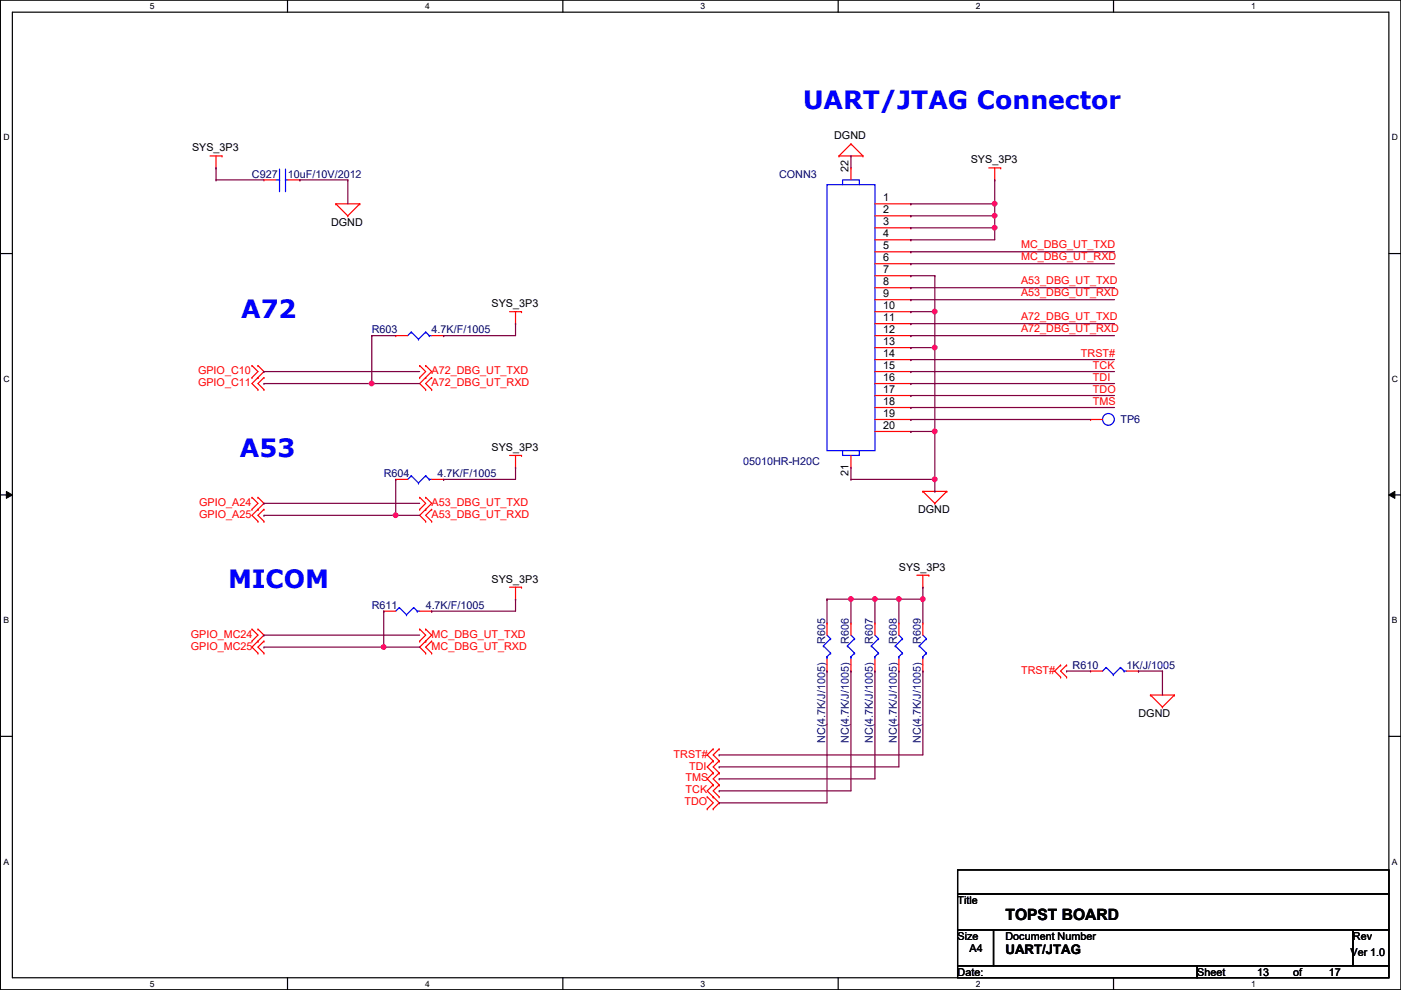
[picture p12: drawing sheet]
<svg xmlns="http://www.w3.org/2000/svg" width="297mm" height="210mm" viewBox="0 0 297 210" stroke-linecap="round" stroke-linejoin="round" font-family="sans-serif">
<path d="M.1 0h296.9v209.8h-296.9zM2.6 2.6h291.9v204.7h-291.9z" fill="none" stroke="#000" stroke-width=".25"/>
<g fill="#fff">
<path d="M31.8 .3h1v2h-1z"/>
<path d="M31.8 207.6h1v1.9h-1z"/>
</g>
<path d="M61 0v2.6M61 207.3v2.5" fill="none" stroke="#000" stroke-width=".25"/>
<g fill="#fff">
<path d="M90.1 .3h1v2h-1z"/>
<path d="M90.1 207.6h1v1.9h-1z"/>
</g>
<path d="M119.3 0v2.6M119.3 207.3v2.5" fill="none" stroke="#000" stroke-width=".25"/>
<g fill="#fff">
<path d="M148.5 .3h1v2h-1z"/>
<path d="M148.5 207.6h1v1.9h-1z"/>
</g>
<path d="M177.7 0v2.6M177.7 207.3v2.5" fill="none" stroke="#000" stroke-width=".25"/>
<g fill="#fff">
<path d="M206.9 .3h1v2h-1z"/>
<path d="M206.9 207.6h1v1.9h-1z"/>
</g>
<path d="M236.1 0v2.6M236.1 207.3v2.5" fill="none" stroke="#000" stroke-width=".25"/>
<g fill="#fff">
<path d="M265.3 .3h.9v2h-.9z"/>
<path d="M265.3 207.6h.9v1.9h-.9z"/>
<path d="M.7 28.2h1.3v1.9h-1.3z"/>
<path d="M295.1 28.2h1.3v1.9h-1.3z"/>
<path d="M.7 79.3h1.3v2h-1.3z"/>
<path d="M295.1 79.3h1.3v2h-1.3z"/>
</g>
<path d="M.1 53.8h2.5M294.5 53.8h2.5" fill="none" stroke="#000" stroke-width=".25"/>
<g fill="#fff">
<path d="M.7 130.5h1.2v2h-1.2z"/>
<path d="M295.1 130.5h1.2v2h-1.2z"/>
</g>
<path d="M.1 104.9h2.5M294.5 104.9h2.5" fill="none" stroke="#000" stroke-width=".25"/>
<path d="M1.4 104.2l1.2 .7-1.2 .8zM294.5 104.9l1.2-.7v1.5z" fill="#000"/>
<path d="M1.4 104.2l1.2 .7-1.2 .8zM294.5 104.9l1.2-.7v1.5z" fill="none" stroke="#000" stroke-width=".21"/>
<g fill="#fff">
<path d="M.7 181.7h1.2v2h-1.2z"/>
<path d="M295.1 181.7h1.2v2h-1.2z"/>
</g>
<path d="M.1 156.1h2.5M294.5 156.1h2.5M203 184.4h91.5v5.1h-91.5zM203 189.5h91.5v7.6h-91.5zM203 197.1h7.6v7.7h-7.6zM210.6 197.1h76.2v7.7h-76.2zM286.8 197.1h7.7v7.7h-7.7zM203 204.8h50.8v2.5h-50.8zM253.8 204.8h40.7v2.5h-40.7z" fill="none" stroke="#000" stroke-width=".25"/>
<g fill="none" stroke="#f00" stroke-width=".25">
<path d="M44.5 33.1h2.6M45.8 35.6h.1M45.8 33.1v2.5M47.1 33.1h.1M56 38.1h.1M56 38.1h2.5M61 38.1h2.6M63.6 38.1h.1M177.9 33.1h.1M177.9 33.1h5.1M180.4 30.5h.1M180.4 35.6h.1"/>
<path d="M180.4 30.5l-2.5 2.6M180.4 30.5l2.6 2.6M180.4 35.6v2.5M183 33.1h.1M209.6 35.6h2.6M210.9 38.1h.1M210.9 35.6v2.5M212.2 35.6h.1M71.2 43.2h.1M71.2 43.2h5.1M71.2 43.2l2.5 2.6M73.7 45.8h.1"/>
<path d="M76.3 43.2h.1M76.3 43.2l-2.6 2.6M185.5 43.2h7.6M185.5 45.8h7.6M185.5 50.8h7.6M185.5 55.9h7.6M185.5 48.3h7.6M185.5 53.4h7.6M185.5 58.5h7.6M193.1 45.8h.1M193.1 50.8h.1M193.1 55.9h.1"/>
<path d="M193.1 43.2h.1M193.1 48.3h.1M193.1 53.4h.1M193.1 58.5h.1M53.4 77.5h.1M53.4 77.5l1.3 1.3-1.3 1.3M54.7 77.5h.1M54.7 77.5l1.3 1.3-2.6 2.5 1.3 1.3M83.9 71.2h.1M83.9 71.2h2.5M89 77.5h.1M89 77.5l1.3 1.3-1.3 1.3"/>
<path d="M90.3 77.5h.1M90.3 77.5l1.2 1.3-2.5 2.5 1.3 1.3M91.5 71.2h2.6M94.1 71.2h.1M108 66.1h2.6M109.3 68.6h.1M109.3 66.1v2.5M110.6 66.1h.1M185.5 66.1h7.6M185.5 61h7.6M185.5 71.2h7.6M185.5 76.2h7.6"/>
<path d="M185.5 63.5h7.6M185.5 68.6h7.6M185.5 73.7h7.6M185.5 78.8h7.6M193.1 61h.1M193.1 66.1h.1M193.1 71.2h.1M193.1 76.2h.1M193.1 63.5h.1M193.1 68.6h.1M193.1 73.7h.1M193.1 78.8h.1"/>
<path d="M53.4 80.1h.1M54.7 80.1h.1M54.7 82.6h.1M56 80.1h.1M56 82.6h.1M56 80.1l-1.3 1.2 1.3 1.3M89 80.1h.1M90.3 80.1h.1M90.3 82.6h.1M91.5 82.6h.1M91.5 80.1h.1M91.5 80.1l-1.2 1.2 1.2 1.3"/>
<path d="M108 96.6h2.6M109.3 99.1h.1M109.3 96.6v2.5M110.6 96.6h.1M180.4 99.1h.1M180.4 96.6v2.5M185.5 81.3h7.6M185.5 83.9h7.6M185.5 86.4h7.6M185.5 88.9h7.6M185.5 91.5h7.6M193.1 81.3h.1"/>
<path d="M193.1 83.9h.1M193.1 86.4h.1M193.1 88.9h.1M193.1 91.5h.1M231.2 88.9h.1M231.2 88.9h2.6M53.4 105.5h.1M53.4 108h.1M53.4 105.5l1.3 1.2-1.3 1.3M54.7 108h.1M54.7 110.5h.1M54.7 105.5h.1"/>
<path d="M54.7 105.5l1.3 1.2-2.6 2.6 1.3 1.2M56 108h.1M56 110.5h.1M56 108l-1.3 1.3 1.3 1.2M83.9 101.6h.1M83.9 101.6h2.5M89 108h.1M89 105.5h.1M89 105.5l1.3 1.2-1.3 1.3M90.3 108h.1M90.3 105.5h.1M90.3 110.5h.1"/>
<path d="M90.3 105.5l1.2 1.2-2.5 2.6 1.3 1.2M91.5 110.5h.1M91.5 108h.1M91.5 108l-1.2 1.3 1.2 1.2M91.5 101.6h2.6M94.1 101.6h.1M195.7 104.2h.1M195.7 104.2h5M195.7 104.2l2.5 2.5M198.2 106.7h.1M200.7 104.2h.1M200.7 104.2l-2.5 2.5"/>
<path d="M53.4 133.4h.1M53.4 135.9h.1M53.4 133.4l1.3 1.3-1.3 1.2M54.7 135.9h.1M54.7 138.5h.1M54.7 133.4h.1M54.7 133.4l1.3 1.3-2.6 2.5 1.3 1.3M56 135.9h.1M56 138.5h.1M56 135.9l-1.3 1.3 1.3 1.3M81.4 129.6h.1M81.4 129.6h2.5"/>
<path d="M89 135.9h.1M89 133.4h.1M89 133.4l1.3 1.3-1.3 1.2M89 129.6h2.5M90.3 135.9h.1M90.3 133.4h.1M90.3 138.5h.1M90.3 133.4l1.2 1.3-2.5 2.5 1.3 1.3M91.5 138.5h.1M91.5 135.9h.1M91.5 129.6h.1M91.5 135.9l-1.2 1.3 1.2 1.3"/>
<path d="M108 124.5h2.6M109.3 127h.1M109.3 124.5v2.5M110.6 124.5h.1M175.3 132.1h.1M175.3 132.1v2.6M175.3 139.7v2.6M180.4 132.1h.1M180.4 132.1v2.6M180.4 139.7v2.6M185.5 132.1h.1M185.5 132.1v2.6"/>
<path d="M185.5 139.7v2.6M190.6 132.1h.1M190.6 132.1v2.6M190.6 139.7v2.6M194.4 122h2.5M195.7 124.5h.1M195.7 132.1h.1M195.7 122v2.5M195.7 132.1v2.6M195.7 139.7v2.6M196.9 122h.1M151.2 158.8h.1"/>
<path d="M151.2 158.8l-1.3 1.3 1.3 1.2M152.5 158.8h.1M152.5 158.8l-1.3 1.3 1.3 1.2M175.3 142.3h.1M180.4 142.3h.1M185.5 142.3h.1M190.6 142.3h.1M195.7 142.3h.1M224.9 143.6h.1M224.9 141h.1M224.9 141l-1.3 1.3 1.3 1.3M226.1 143.6h.1"/>
<path d="M226.1 141h.1M226.1 141l-1.2 1.3 1.2 1.3M231.2 142.3h.1M231.2 142.3h2.6M238.8 142.3h2.6M241.4 142.3h.1M243.9 147.4h.1M243.9 147.4h5.1M243.9 147.4l2.6 2.5M246.5 149.9h.1M249 147.4h.1M249 147.4l-2.5 2.5"/>
<path d="M149.9 171.5h.1M149.9 169h.1M149.9 169l1.3 1.2-1.3 1.3M151.2 161.3h.1M151.2 163.9h.1M151.2 166.4h.1M151.2 169h.1M151.2 171.5h.1M151.2 161.3l-1.3 1.3 1.3 1.3M151.2 163.9l-1.3 1.2 1.3 1.3M151.2 166.4l-1.3 1.3 2.6 2.5-1.3 1.3M152.5 161.3h.1"/>
<path d="M152.5 163.9h.1M152.5 166.4h.1M152.5 169h.1M152.5 161.3l-1.3 1.3 1.3 1.3M152.5 163.9l-1.3 1.2 1.3 1.3M152.5 166.4l-1.3 1.3 1.3 1.3"/>
</g>
<g fill="none" stroke="#00f" stroke-width=".25">
<path d="M58.5 38.1h.8M59.3 38.1h.1M59.3 35.9v4.5M60.5 38.1h.1M60.5 38.1h.5M60.5 35.9v4.5M175.3 39.2h10.2v56.3h-10.2zM178.6 39.2v-1.1h3.6v1.1M59.3 40.4h.1M60.5 40.4h.1M87.2 70.4h.1M87.2 70.4l-.8 .8"/>
<path d="M87.2 70.4l1.5 1.5M88.7 71.9h.1M90.3 70.4h.1M90.3 70.4l-1.6 1.5M90.3 70.4l.7 .8M91 71.2h.1M91 71.2h.5M91.5 71.2h.1M178.6 95.5v1.1h3.6v-1.1M87.2 100.9h.1M87.2 100.9l-.8 .7M87.2 100.9l1.5 1.5"/>
<path d="M88.7 102.4h.1M90.3 100.9h.1M90.3 100.9l-1.6 1.5M90.3 100.9l.7 .7M91 101.6h.1M91 101.6h.5M91.5 101.6h.1M84.7 128.8h.1M84.7 128.8l-.8 .8M84.7 128.8l1.5 1.5M86.2 130.3h.1M87.7 128.8h.1"/>
<path d="M87.7 128.8l-1.5 1.5M87.7 128.8l.8 .8M88.5 129.6h.1M88.5 129.6h.5M89 129.6h.1M174.6 136.9h.1M174.6 136.9l1.5 1.6M175.3 139.7h.1M175.3 139.2h.1M175.3 134.7l.8 .7M175.3 139.2v.5M176.1 135.4h.1"/>
<path d="M176.1 138.5h.1M176.1 135.4l-1.5 1.5M176.1 138.5l-.8 .7M179.7 136.9h.1M179.7 136.9l1.5 1.6M180.4 139.7h.1M180.4 139.2h.1M180.4 134.7l.8 .7M180.4 139.2v.5M181.2 135.4h.1M181.2 138.5h.1M181.2 135.4l-1.5 1.5"/>
<path d="M181.2 138.5l-.8 .7M184.7 136.9h.1M184.7 136.9l1.6 1.6M185.5 139.7h.1M185.5 139.2h.1M185.5 134.7l.8 .7M185.5 139.2v.5M186.3 135.4h.1M186.3 138.5h.1M186.3 135.4l-1.6 1.5M186.3 138.5l-.8 .7M189.8 136.9h.1"/>
<path d="M189.8 136.9l1.5 1.6M190.6 139.7h.1M190.6 139.2h.1M190.6 134.7l.7 .7M190.6 139.2v.5M191.3 135.4h.1M191.3 138.5h.1M191.3 135.4l-1.5 1.5M191.3 138.5l-.7 .7M194.9 136.9h.1M194.9 136.9l1.5 1.6M195.7 139.7h.1"/>
<path d="M195.7 139.2h.1M195.7 134.7l.7 .7M195.7 139.2v.5M196.4 135.4h.1M196.4 138.5h.1M196.4 135.4l-1.5 1.5M196.4 138.5l-.7 .7M234.5 141.5h.1M234.5 141.5l-.7 .8M234.5 141.5l1.5 1.5M236 143h.1M237.6 141.5h.1"/>
<path d="M237.6 141.5l-1.6 1.5M237.6 141.5l.7 .8M238.3 142.3h.1M238.3 142.3h.5M238.8 142.3h.1"/>
<circle cx="235" cy="88.9" r="1.25"/>
</g>
<path d="M56 78.8h.1M56 78.8h33M56 81.3h.1M56 81.3h22.8" fill="none" stroke="#800040" stroke-width=".25"/>
<circle cx="78.8" cy="81.3" r=".49" fill="#f0f"/>
<circle cx="78.8" cy="81.3" r=".49" fill="none" stroke="#f0f" stroke-width=".25"/>
<path d="M56 109.3h.1M56 106.7h.1M56 109.3h27.9M56 106.7h33M56 134.7h.1M56 137.2h.1M56 134.7h33M56 137.2h25.4" fill="none" stroke="#800040" stroke-width=".25"/>
<circle cx="81.3" cy="137.2" r=".49" fill="#f0f"/>
<circle cx="81.3" cy="137.2" r=".49" fill="none" stroke="#f0f" stroke-width=".25"/>
<path d="M78.8 71.2h.1M78.8 71.2h5.1M78.8 71.2v10.1M78.8 81.3h.1M78.8 81.3h10.2M83.9 101.6h.1M83.9 101.6v7.7" fill="none" stroke="#800040" stroke-width=".25"/>
<circle cx="83.9" cy="109.2" r=".49" fill="#f0f"/>
<circle cx="83.9" cy="109.2" r=".49" fill="none" stroke="#f0f" stroke-width=".25"/>
<g fill="none" stroke="#800040" stroke-width=".25">
<path d="M45.8 35.6h.1M45.8 38.1h.1M45.8 35.6v2.5M45.8 38.1h10.2M63.6 38.1h.1M63.6 38.1h10.1M73.7 38.1h.1M73.7 38.1v5.1M83.9 109.3h.1M83.9 109.3h5.1M81.4 129.6h.1M81.4 137.2h.1"/>
<path d="M81.4 129.6v7.6M81.4 137.2h7.6M175.3 127h.1M175.3 127v5.1M175.3 127h5.1M180.4 127h.1M180.4 127v5.1M195.7 124.5h.1M195.7 124.5v2.5M190.6 142.3h.1M190.6 142.3v20.3M195.7 142.3h.1"/>
<path d="M195.7 142.3v17.8M226.1 142.3h.1M226.1 142.3h5.1M241.4 142.3h.1M241.4 142.3h5.1M246.5 142.3h.1M246.5 142.3v5.1"/>
</g>
<circle cx="180.4" cy="127" r=".49" fill="#f0f"/>
<circle cx="180.4" cy="127" r=".49" fill="none" stroke="#f0f" stroke-width=".25"/>
<path d="M180.4 127h.1M180.4 127h10.2M185.5 127h.1M185.5 127v5.1" fill="none" stroke="#800040" stroke-width=".25"/>
<circle cx="190.6" cy="127" r=".49" fill="#f0f"/>
<circle cx="190.6" cy="127" r=".49" fill="none" stroke="#f0f" stroke-width=".25"/>
<circle cx="185.5" cy="127" r=".49" fill="#f0f"/>
<circle cx="185.5" cy="127" r=".49" fill="none" stroke="#f0f" stroke-width=".25"/>
<path d="M190.6 127h.1M190.6 127h5.1" fill="none" stroke="#800040" stroke-width=".25"/>
<circle cx="195.6" cy="127" r=".49" fill="#f0f"/>
<circle cx="195.6" cy="127" r=".49" fill="none" stroke="#f0f" stroke-width=".25"/>
<g fill="none" stroke="#800040" stroke-width=".25">
<path d="M210.9 38.1h.1M210.9 38.1v5.1h-17.8M193.1 43.2h.1M94.1 71.2h.1M109.3 68.6h.1M109.3 68.6v2.6h-15.2M109.3 99.1h.1M109.3 99.1v2.5h-15.2M94.1 101.6h.1M91.5 129.6h.1M109.3 127h.1M109.3 127v2.6h-17.8"/>
<path d="M190.6 127h.1M190.6 127v5.1M195.7 127h.1M195.7 127v5.1M175.3 142.3h.1M175.3 142.3v27.9h-22.8M180.4 142.3h.1M180.4 142.3v25.4h-27.9M185.5 142.3h.1M185.5 142.3v22.8h-33M152.5 160.1h.1M152.5 165.1h.1"/>
<path d="M152.5 162.6h.1M152.5 167.7h.1M152.5 170.2h.1M152.5 160.1h43.2M152.5 162.6h38.1"/>
</g>
<circle cx="210.9" cy="43.2" r=".49" fill="#f0f"/>
<circle cx="210.9" cy="43.2" r=".49" fill="none" stroke="#f0f" stroke-width=".25"/>
<path d="M193.1 45.8h.1M193.1 48.3h.1M193.1 45.8h17.8M210.9 43.2h.1M210.9 45.8h.1M210.9 43.2v5.1h-17.8" fill="none" stroke="#800040" stroke-width=".25"/>
<circle cx="210.9" cy="48.3" r=".49" fill="#f0f"/>
<circle cx="210.9" cy="48.3" r=".49" fill="none" stroke="#f0f" stroke-width=".25"/>
<circle cx="210.9" cy="45.7" r=".49" fill="#f0f"/>
<circle cx="210.9" cy="45.7" r=".49" fill="none" stroke="#f0f" stroke-width=".25"/>
<path d="M193.1 50.8h.1M193.1 53.4h.1M193.1 55.9h.1M193.1 58.5h.1M193.1 53.4h43.2M193.1 55.9h43.2M193.1 58.5h5.1M198.2 58.5h.1M198.2 58.5v7.6M210.9 48.3h.1M210.9 48.3v2.5h-17.8" fill="none" stroke="#800040" stroke-width=".25"/>
<circle cx="198.2" cy="66.1" r=".49" fill="#f0f"/>
<circle cx="198.2" cy="66.1" r=".49" fill="none" stroke="#f0f" stroke-width=".25"/>
<g fill="none" stroke="#800040" stroke-width=".25">
<path d="M193.1 61h.1M193.1 63.5h.1M193.1 66.1h.1M193.1 68.6h.1M193.1 71.2h.1M193.1 73.7h.1M193.1 61h43.2M193.1 63.5h43.2M193.1 66.1h5.1M193.1 68.6h43.2M193.1 71.2h43.2M193.1 73.7h5.1"/>
<path d="M198.2 66.1h.1M198.2 73.7h.1M198.2 66.1v25.4"/>
</g>
<circle cx="198.2" cy="91.5" r=".49" fill="#f0f"/>
<circle cx="198.2" cy="91.5" r=".49" fill="none" stroke="#f0f" stroke-width=".25"/>
<circle cx="198.2" cy="73.7" r=".49" fill="#f0f"/>
<circle cx="198.2" cy="73.7" r=".49" fill="none" stroke="#f0f" stroke-width=".25"/>
<g fill="none" stroke="#800040" stroke-width=".25">
<path d="M193.1 76.2h.1M193.1 78.8h.1M193.1 76.2h43.2M193.1 78.8h43.2M180.4 99.1v2.5M193.1 81.3h.1M193.1 83.9h.1M193.1 86.4h.1M193.1 88.9h.1M193.1 91.5h.1M193.1 81.3h43.2M193.1 83.9h43.2"/>
<path d="M193.1 86.4h43.2M193.1 88.9h38.1M193.1 91.5h5.1v10.1M180.4 101.6h.1M180.4 101.6h17.8M198.2 101.6h.1"/>
</g>
<circle cx="198.2" cy="101.6" r=".49" fill="#f0f"/>
<circle cx="198.2" cy="101.6" r=".49" fill="none" stroke="#f0f" stroke-width=".25"/>
<path d="M180.4 33.1h.1M180.4 33.1v2.5M198.2 104.2h.1M198.2 101.6v2.6" fill="none" stroke="#800040" stroke-width=".25"/>
<circle cx="78.8" cy="81.3" r=".49" fill="#f0f"/>
<circle cx="78.8" cy="81.3" r=".49" fill="none" stroke="#f0f" stroke-width=".25"/>
<circle cx="81.3" cy="137.2" r=".49" fill="#f0f"/>
<circle cx="81.3" cy="137.2" r=".49" fill="none" stroke="#f0f" stroke-width=".25"/>
<circle cx="83.9" cy="109.2" r=".49" fill="#f0f"/>
<circle cx="83.9" cy="109.2" r=".49" fill="none" stroke="#f0f" stroke-width=".25"/>
<circle cx="180.4" cy="127" r=".49" fill="#f0f"/>
<circle cx="180.4" cy="127" r=".49" fill="none" stroke="#f0f" stroke-width=".25"/>
<circle cx="190.6" cy="127" r=".49" fill="#f0f"/>
<circle cx="190.6" cy="127" r=".49" fill="none" stroke="#f0f" stroke-width=".25"/>
<circle cx="185.5" cy="127" r=".49" fill="#f0f"/>
<circle cx="185.5" cy="127" r=".49" fill="none" stroke="#f0f" stroke-width=".25"/>
<circle cx="195.6" cy="127" r=".49" fill="#f0f"/>
<circle cx="195.6" cy="127" r=".49" fill="none" stroke="#f0f" stroke-width=".25"/>
<circle cx="210.9" cy="43.2" r=".49" fill="#f0f"/>
<circle cx="210.9" cy="43.2" r=".49" fill="none" stroke="#f0f" stroke-width=".25"/>
<circle cx="210.9" cy="48.3" r=".49" fill="#f0f"/>
<circle cx="210.9" cy="48.3" r=".49" fill="none" stroke="#f0f" stroke-width=".25"/>
<circle cx="210.9" cy="45.7" r=".49" fill="#f0f"/>
<circle cx="210.9" cy="45.7" r=".49" fill="none" stroke="#f0f" stroke-width=".25"/>
<circle cx="198.2" cy="66.1" r=".49" fill="#f0f"/>
<circle cx="198.2" cy="66.1" r=".49" fill="none" stroke="#f0f" stroke-width=".25"/>
<circle cx="198.2" cy="91.5" r=".49" fill="#f0f"/>
<circle cx="198.2" cy="91.5" r=".49" fill="none" stroke="#f0f" stroke-width=".25"/>
<circle cx="198.2" cy="73.7" r=".49" fill="#f0f"/>
<circle cx="198.2" cy="73.7" r=".49" fill="none" stroke="#f0f" stroke-width=".25"/>
<circle cx="198.2" cy="101.6" r=".49" fill="#f0f"/>
<circle cx="198.2" cy="101.6" r=".49" fill="none" stroke="#f0f" stroke-width=".25"/>
<g font-size="5.3" fill="#00f">
<text x="170.3" y="23.2">UART/JTAG Connector</text>
<text x="51.1" y="67.4">A72</text>
<text x="50.9" y="96.8">A53</text>
<text x="48.3" y="124.8">MICOM</text>
</g>
<text font-size="3.3" x="213.2" y="195.2">TOPST BOARD</text>
<text font-size="2.8" x="213.2" y="202.3">UART/JTAG</text>
<g font-size="2.3">
<text x="176.9" y="29.5">DGND</text>
<text x="40.7" y="32.1">SYS_3P3</text>
<text x="205.8" y="34.6">SYS_3P3</text>
<text x="179.9" y="36.4" transform="rotate(-90 179.9 36.4)">22</text>
<text x="70.2" y="47.8">DGND</text>
<text x="187.3" y="45.2">2</text>
<text x="187.3" y="42.7">1</text>
<text x="187.3" y="47.8">3</text>
<text x="187.3" y="50.3">4</text>
<text x="187.3" y="52.8">5</text>
<text x="187.3" y="55.4">6</text>
<text x="187.3" y="57.9">7</text>
<text x="104.2" y="65.1">SYS_3P3</text>
<text x="187.3" y="60.5">8</text>
<text x="187.3" y="65.5">10</text>
<text x="187.3" y="63">9</text>
<text x="187.3" y="70.6">12</text>
<text x="187.3" y="68.1">11</text>
<text x="187.3" y="75.7">14</text>
<text x="187.3" y="73.2">13</text>
<text x="187.3" y="78.2">15</text>
<text x="187.3" y="80.8">16</text>
<text x="187.3" y="83.3">17</text>
<text x="187.3" y="85.9">18</text>
<text x="187.3" y="88.4">19</text>
<text x="104.2" y="95.6">SYS_3P3</text>
<text x="187.3" y="90.9">20</text>
<text x="179.9" y="100.9" transform="rotate(-90 179.9 100.9)">21</text>
<text x="194.6" y="108.8">DGND</text>
<text x="104.2" y="123.5">SYS_3P3</text>
<text x="190.6" y="121">SYS_3P3</text>
<text x="241.4" y="152">DGND</text>
<text x="203" y="191.6">Title</text>
<text x="203" y="199.2">Size</text>
<text x="205.6" y="201.8">A4</text>
<text x="213.2" y="199.2">Document Number</text>
<text x="286.3" y="202.8">Ver 1.0</text>
<text x="286.8" y="199.2">Rev</text>
<text x="203" y="206.8">Date:</text>
<text x="253.8" y="206.8">Sheet</text>
<text x="266.5" y="206.8">13</text>
<text x="274.1" y="206.8">of</text>
<text x="281.8" y="206.8">17</text>
</g>
<g font-size="2.3" fill="#000080">
<text x="53.4" y="37.7">C927</text>
<text x="61" y="37.7">10uF/10V/2012</text>
<text x="165.2" y="37.7">CONN3</text>
<text x="78.8" y="70.7">R603</text>
<text x="91.5" y="70.7">4.7K/F/1005</text>
<text x="237.6" y="89.7">TP6</text>
<text x="81.4" y="101.2">R604</text>
<text x="92.8" y="101.2">4.7K/F/1005</text>
<text x="157.6" y="98.6">05010HR-H20C</text>
<text x="78.8" y="129.1">R611</text>
<text x="90.3" y="129.1">4.7K/F/1005</text>
<text x="174.9" y="136.4" transform="rotate(-90 174.9 136.4)">R605</text>
<text x="180" y="136.4" transform="rotate(-90 180 136.4)">R606</text>
<text x="185.1" y="136.4" transform="rotate(-90 185.1 136.4)">R607</text>
<text x="190.2" y="136.4" transform="rotate(-90 190.2 136.4)">R608</text>
<text x="195.2" y="136.4" transform="rotate(-90 195.2 136.4)">R609</text>
<text x="227.4" y="141.8">R610</text>
<text x="238.8" y="141.8">1K/J/1005</text>
<text x="174.9" y="157.5" transform="rotate(-90 174.9 157.5)">NC(4.7K/J/1005)</text>
<text x="180" y="157.5" transform="rotate(-90 180 157.5)">NC(4.7K/J/1005)</text>
<text x="185.1" y="157.5" transform="rotate(-90 185.1 157.5)">NC(4.7K/J/1005)</text>
<text x="190.2" y="157.5" transform="rotate(-90 190.2 157.5)">NC(4.7K/J/1005)</text>
<text x="195.2" y="157.5" transform="rotate(-90 195.2 157.5)">NC(4.7K/J/1005)</text>
</g>
<g font-size="2.3" fill="#f00">
<text x="216.5" y="52.7">MC_DBG_UT_TXD</text>
<text x="216.5" y="55.2">MC_DBG_UT_RXD</text>
<text x="216.5" y="60.3">A53_DBG_UT_TXD</text>
<text x="216.5" y="62.8">A53_DBG_UT_RXD</text>
<text x="216.5" y="67.9">A72_DBG_UT_TXD</text>
<text x="216.5" y="70.4">A72_DBG_UT_RXD</text>
<text x="229.2" y="75.7">TRST#</text>
<text x="42" y="81.9">GPIO_C11</text>
<text x="42" y="79.3">GPIO_C10</text>
<text x="91.5" y="79.3">A72_DBG_UT_TXD</text>
<text x="91.5" y="81.9">A72_DBG_UT_RXD</text>
<text x="231.7" y="78.3">TCK</text>
<text x="231.7" y="80.8">TDI</text>
<text x="231.7" y="83.4">TDO</text>
<text x="231.7" y="85.9">TMS</text>
<text x="42.2" y="107.3">GPIO_A24</text>
<text x="91.5" y="107.3">A53_DBG_UT_TXD</text>
<text x="42.2" y="109.8">GPIO_A25</text>
<text x="91.5" y="109.8">A53_DBG_UT_RXD</text>
<text x="40.5" y="137.8">GPIO_MC25</text>
<text x="40.5" y="135.2">GPIO_MC24</text>
<text x="91.5" y="135.2">MC_DBG_UT_TXD</text>
<text x="91.5" y="137.8">MC_DBG_UT_RXD</text>
<text x="216.5" y="142.8">TRST#</text>
<text x="142.8" y="160.6">TRST#</text>
<text x="145.4" y="165.7">TMS</text>
<text x="146.1" y="163.2">TDI</text>
<text x="145.1" y="170.8">TDO</text>
<text x="145.4" y="168.2">TCK</text>
</g>
<g font-size="1.8">
<text x="31.8" y="1.9">5</text>
<text x="90.1" y="1.9">4</text>
<text x="148.5" y="1.9">3</text>
<text x="206.9" y="1.9">2</text>
<text x="265.3" y="1.9">1</text>
<text x=".7" y="29.8">D</text>
<text x="295.1" y="29.8">D</text>
<text x=".7" y="80.9">C</text>
<text x="295.1" y="80.9">C</text>
<text x=".7" y="132.1">B</text>
<text x="295.1" y="132.1">B</text>
<text x=".7" y="183.3">A</text>
<text x="295.1" y="183.3">A</text>
<text x="31.8" y="209.2">5</text>
<text x="90.1" y="209.2">4</text>
<text x="148.5" y="209.2">3</text>
<text x="206.9" y="209.2">2</text>
<text x="265.3" y="209.2">1</text>
</g>
</svg>
